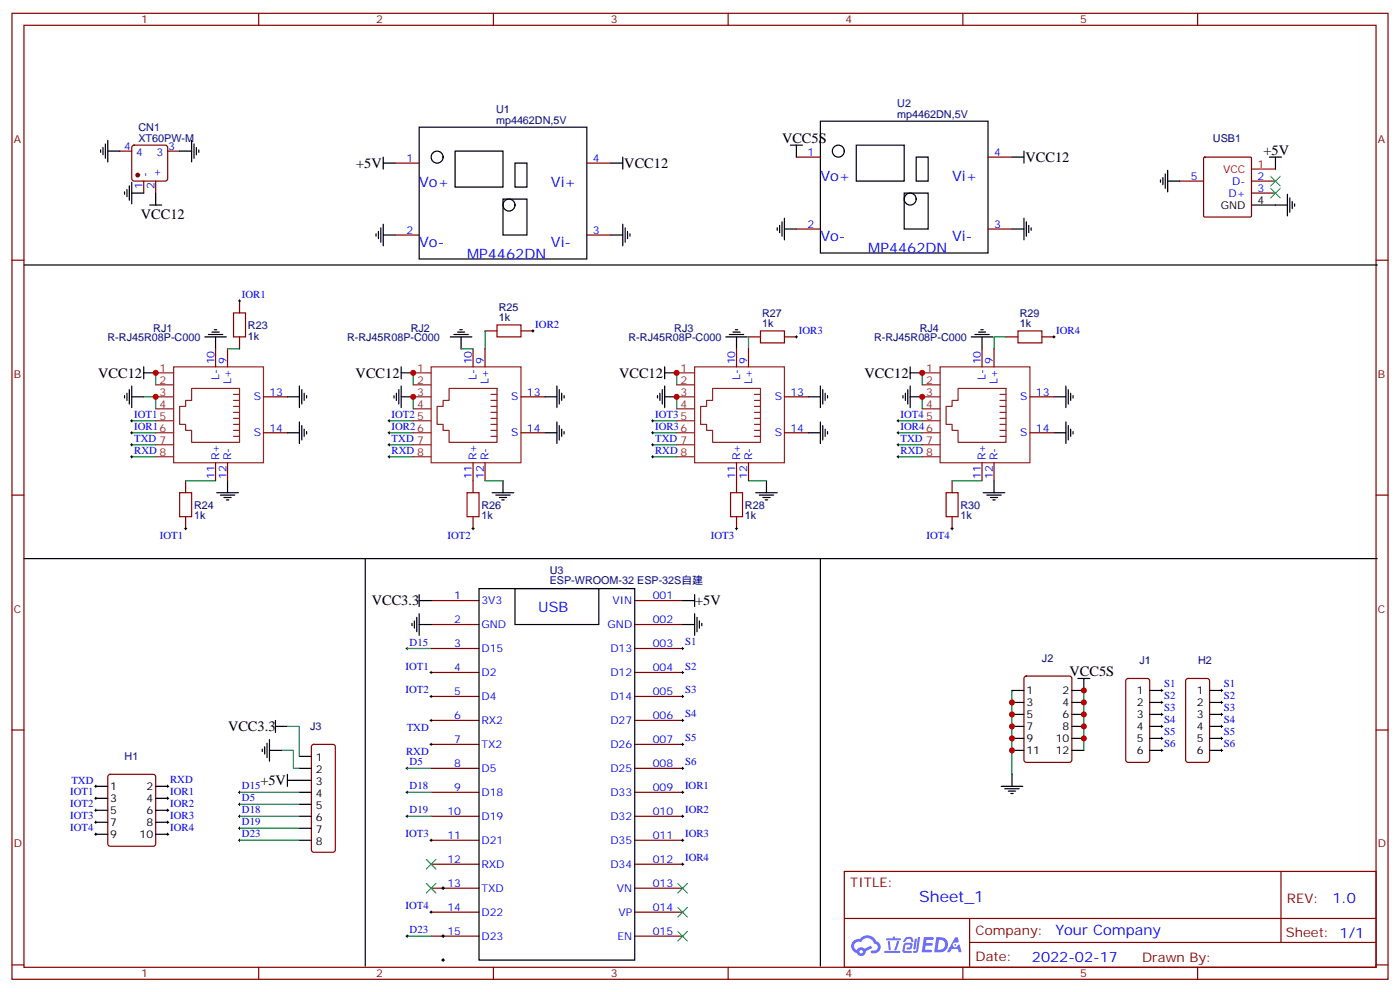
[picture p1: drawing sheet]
<svg xmlns="http://www.w3.org/2000/svg" width="412mm" height="292mm" viewBox="0 0 412 292" stroke-linecap="round" stroke-linejoin="round" font-family="sans-serif">
<g fill="none" stroke="#870000" stroke-width=".35">
<path d="M3.5 3.9h405.4v284.4h-405.4zM7.1 7.4h398.2v277.3h-398.2zM76.2 3.9v3.5M145.3 3.9v3.5M214.5 3.9v3.5M283.6 3.9v3.5M352.8 3.9v3.5M3.5 76.6h3.6M405.3 76.6h3.6M3.5 145.7h3.6M405.3 145.7h3.6M3.5 214.9h3.6"/>
<path d="M405.3 214.9h3.6M248.7 256.5h156.6v28.2h-156.6zM377.3 256.5v20.9M248.7 270.4h156.5M285.6 277.4h119.6M285.6 270.4v14.1M3.5 284h3.6M76.2 284.7v3.6M145.3 284.7v3.6M214.5 284.7v3.6M283.6 284.7v3.6M352.8 284.7v3.6"/>
<path d="M405.3 284h3.6"/>
</g>
<g fill="#5487ff">
<path d="M272.1 275.8h2.6l.3 .2-.1 .6h-2l-.1 1h1.6l.4 .4-.4 .4h-1.7l-.2 1.1 1.8 .1 .3 .3-.2 .4h-2.9z"/>
<path d="M281.4 275.9h.7l.4 1.3-.7 .3a.74 .74 0 0 0-1.1 .3 .74 .74 0 0 0 .5 1.1 .74 .74 0 0 0 .9-.7l.5-.3 .7 2.4h-.9l-.2-1h-1.9l-.5 1h-.9z"/>
<path d="M269.5 276.3h.6l-.4 2.9a.31 .31 0 0 1-.3 .3 .31 .31 0 0 1-.3-.3z"/>
<path d="M270.4 275.8h.6l-.5 4a.89 .89 0 0 1-.7 .7 .89 .89 0 0 1-.9-.3l1-.5z"/>
<path d="M266.8 276l.6-.2 1.2 .1 .5 1.3-.6 .1-.4-.9-1 .1a.95 .95 0 0 1-1 .8l-.1-.2z"/>
<path d="M266.4 277.7l1.8-.2a1.04 1.04 0 0 1 .6 1.1 1.04 1.04 0 0 1-.8 .9h-.7a.29 .29 0 0 1-.3-.4 .29 .29 0 0 1 .3-.2h.7l.2-.8h-1.4l-.4 1.8h1.9a.29 .29 0 0 1 .3 .3 .29 .29 0 0 1-.3 .3h-2l-.4-.3 .2-2.1z"/>
<path d="M260.5 279.9h4.4a.3 .3 0 0 1 .3 .3 .3 .3 0 0 1-.3 .3h-4.3z"/>
<path d="M264.3 277h.6l-.5 1.6a1.02 1.02 0 0 1-.7 1.2l-.2-.3z"/>
<path d="M261.5 277h.6l.3 2.4-.3 .3-.3-.2z"/>
<path d="M261.1 276.2h1.9l.2-.5h.5l-.1 .5h1.5a.29 .29 0 0 1 .3 .3 .29 .29 0 0 1-.3 .3h-3.9z"/>
<path d="M275.8 275.9l-.6 4.4h1.4a2.27 2.27 0 0 0 2.7-2.3 2.27 2.27 0 0 0-2.7-2.1zM276.6 276.6a1.5 1.5 0 0 1 1.8 1.6 1.5 1.5 0 0 1-1.9 1.3h-.3z"/>
<path d="M251.4 277a2.09 2.09 0 0 0 1 3.5 1.37 1.37 0 0 0 1.5 .9 1.37 1.37 0 0 0 1.1-1.4l2-1-.5-.7-1.8 1a1.4 1.4 0 0 0-2.3 .4 1.32 1.32 0 0 1-.6-1.9 1.32 1.32 0 0 1 1.9-.4 2.02 2.02 0 0 1 2-1.3 2.02 2.02 0 0 1 1.8 1.7 1.09 1.09 0 0 1 1.1 1.3 1.09 1.09 0 0 1-1.6 .7 .41 .41 0 0 0-.5 .3 .41 .41 0 0 0 .4 .5 1.89 1.89 0 0 0 2.4-1.2 1.89 1.89 0 0 0-1.2-2.4 2.98 2.98 0 0 0-5-.6l-1 .1zM253.2 280.1a.52 .52 0 0 1 1 0 .52 .52 0 0 1-1 0z"/>
<circle cx="281.4" cy="278.1" r=".28"/>
</g>
<g fill="none" stroke="#870000" stroke-width=".35">
<path d="M35.3 44.5h3.5M39 42.9l.5-.2h9.2l.5 .2 .2 .5v9.2l-.2 .5-.5 .2h-9.2l-.5-.2-.2-.5v-9.2zM42.3 53.3v3.5M45.9 53.3v3.5M49.4 44.5h3.5M70.6 88.6v3.5M70.6 99.2v3.5M142.9 97.4h3.5M153.5 97.4h3.5M220.5 99.2h3.5M231.1 99.2h3.5M296.3 99.2h3.6"/>
<path d="M306.9 99.2h3.5M54.7 141.5v3.5M54.7 152.1v3.5M139.3 141.5v3.5M139.3 152.1v3.5M217 141.5v3.5M217 152.1v3.5M280.5 141.5v3.5M280.5 152.1v3.5M127 176.8h14.1M187 176.8h14.1M127 197.9h14.1"/>
<path d="M127 190.9h14.1M127 183.8h14.1M187 197.9h14.1M187 190.9h14.1M187 183.8h14.1M127 219.1h14.1M127 212.1h14.1M127 205h14.1M187 219.1h14.1M187 212.1h14.1M187 205h14.1M127 233.2h14.1"/>
<path d="M127 226.2h14.1M187 233.2h14.1M187 226.2h14.1M127 254.4h14.1M127 247.3h14.1M127 240.3h14.1M187 254.4h14.1M187 247.3h14.1M187 240.3h14.1M127 268.5h14.1M127 275.6h14.1M127 261.4h14.1"/>
<path d="M187 268.5h14.1M187 275.6h14.1M187 261.4h14.1"/>
</g>
<circle cx="40.6" cy="51.5" r=".53" fill="#870000" stroke="#870000" stroke-width=".35"/>
<g fill="none" stroke="#000" stroke-width=".35">
<path d="M29.6 44.1v.7M30.3 43.4v2.1M31 42.4v4.2M31.7 44.5h3.6M31.7 41.3v6.4M36.7 56.5v.7M37.4 55.8v2.1M38.1 54.7v4.2M38.8 56.8h3.5M38.8 53.7v6.3M45.9 56.8v3.6M52.9 44.5h3.5"/>
<path d="M56.4 41.3v6.4M57.1 42.4v4.2M57.9 43.4v2.1M58.6 44.1v.7M179.9 48h3.5M183.4 46.2v3.6M298.1 46.2h3.5M301.6 44.5v3.5M44.1 60.4h3.5M110.8 68.8v.7M111.5 68.1v2.1M112.2 67.1v4.2"/>
<path d="M112.9 69.2h3.5M112.9 66v6.4M179.9 69.2h3.5M183.4 66v6.4M184.1 67.1v4.2M184.9 68.1v2.1M185.6 68.8v.7M229 67.1v.7M229.7 66.4v2.1M230.4 65.3v4.2M231.1 67.4h3.5M231.1 64.2v6.4"/>
<path d="M298.1 67.4h3.5M301.6 64.2v6.4M302.3 65.3v4.2M303 66.4v2.1M303.7 67.1v.7M36.7 116.5v.7M37.4 115.7v2.2M38.1 114.7v4.2M38.8 113.6v6.4M38.8 116.8h3.5M42.3 109.7h3.6M42.3 108v3.5"/>
<path d="M116.1 116.5v.7M116.8 115.7v2.2M117.5 114.7v4.2M118.2 109.7h3.5M118.2 108v3.5M118.2 113.6v6.4M118.2 116.8h3.5M193.7 116.5v.7M194.4 115.7v2.2M195.1 114.7v4.2M195.8 109.7h3.5M195.8 108v3.5"/>
<path d="M195.8 113.6v6.4M195.8 116.8h3.5M266 116.5v.7M266.7 115.7v2.2M267.4 114.7v4.2M268.1 109.7h3.5M268.1 108v3.5M268.1 113.6v6.4M268.1 116.8h3.5M141.1 173.2h45.9v109.4h-45.9zM294.9 231.5h6.4M296 232.2h4.2"/>
<path d="M297 232.9h2.2M297.7 233.6h.7M298.1 227.9v3.6"/>
</g>
<path d="M68.8 92.1h3.5v7.1h-3.5zM146.4 95.6h7.1v3.6h-7.1zM224 97.4h7.1v3.5h-7.1zM299.9 97.4h7v3.5h-7zM52.9 145h3.5v7.1h-3.5zM137.6 145h3.5v7.1h-3.5zM215.2 145h3.5v7.1h-3.5zM278.7 145h3.5v7.1h-3.5z" fill="none" stroke="#a10000" stroke-width=".35"/>
<g fill="none" stroke="#008700" stroke-width=".35">
<path d="M142.9 97.4v5.3M220.5 99.2v3.5M296.3 99.2h-3.5v3.5M45.9 109.7v3.6M121.7 109.7v3.6M121.7 116.8v3.5M199.3 109.7v3.6M199.3 116.8v3.5M271.6 109.7v3.6M271.6 116.8v3.5M38.8 130.9h7.1M38.8 134.4h7.1"/>
<path d="M38.8 127.4h7.1M38.8 123.9h7.1M114.7 130.9h7M114.7 134.4h7M114.7 127.4h7M114.7 123.9h7M192.3 130.9h7M192.3 134.4h7M192.3 127.4h7M192.3 123.9h7M264.6 130.9h7M264.6 134.4h7"/>
<path d="M264.6 127.4h7M264.6 123.9h7M280.5 141.5h8.8M298.1 203.2v24.7M319.3 203.2v17.7"/>
</g>
<g fill="none" stroke="#000" stroke-width=".29">
<path d="M70.2 88.6h.7M70.6 88.2v.7M156.6 97.4h.7M157 97v.8M234.2 99.2h.7M234.6 98.8v.7M310.1 99.2h.7M310.4 98.8v.7M38.5 130.9h.7M38.5 134.4h.7M38.5 127.4h.7M38.5 123.9h.7"/>
<path d="M38.8 123.5v.7M38.8 127v.7M38.8 130.6v.7M38.8 134.1v.7M114.3 130.9h.7M114.3 134.4h.7M114.3 127.4h.7M114.3 123.9h.7M114.7 123.5v.7M114.7 127v.7M114.7 130.6v.7M114.7 134.1v.7"/>
<path d="M191.9 130.9h.7M191.9 134.4h.7M191.9 127.4h.7M191.9 123.9h.7M192.3 123.5v.7M192.3 127v.7M192.3 130.6v.7M192.3 134.1v.7M264.2 130.9h.7M264.2 134.4h.7M264.2 127.4h.7M264.2 123.9h.7"/>
<path d="M264.6 123.5v.7M264.6 127v.7M264.6 130.6v.7M264.6 134.1v.7M54.3 155.6h.7M54.7 155.3v.7M139 155.6h.7M139.3 155.3v.7M216.6 155.6h.7M217 155.3v.7M280.1 155.6h.7M280.5 155.3v.7"/>
<path d="M341.8 203.2h.7M341.8 206.8h.7M341.8 210.3h.7M341.8 213.8h.7M341.8 217.3h.7M342.2 202.9v.7M342.2 206.4v.7M342.2 209.9v.7M342.2 213.5v.7M342.2 217v.7M359.5 203.2h.7M359.5 206.8h.7"/>
<path d="M359.5 210.3h.7M359.5 213.8h.7M359.5 217.3h.7M359.8 202.9v.7M359.8 206.4v.7M359.8 209.9v.7M359.8 213.5v.7M359.8 217v.7M341.8 220.9h.7M342.2 220.5v.7M359.5 220.9h.7M359.8 220.5v.7"/>
</g>
<g fill="#00f" stroke="#000" stroke-width=".35">
<path d="M130.5 282.3v.7zM130.2 282.6h.7z"/>
<path d="M130.5 275.2v.7zM130.2 275.6h.7z"/>
<path d="M130.5 261.1v.7zM130.2 261.4h.7z"/>
</g>
<g fill="none" stroke="#000" stroke-width=".35">
<path d="M112.9 48h3.5M112.9 46.2v3.6M232.8 42.7h3.6M234.6 42.7v3.5M341.8 53v.7M342.5 52.2v2.2M343.3 51.2v4.2M344 53.3h3.5M344 50.1v6.4M373.9 46.2h3.6M375.7 46.2v3.6M379.2 57.2v6.3"/>
<path d="M379.9 58.2v4.3M380.6 59.3v2.1M7.1 78h398.6M368.7 60.4h10.5M381.4 60v.7M60.3 99.2h6.4M61.4 98.5h4.2M62.4 97.8h2.2M63.1 97h.8M63.5 99.2v3.5M132.6 99.2h6.4M133.7 98.5h4.2"/>
<path d="M134.8 97.8h2.1M135.5 97h.7M135.8 99.2v3.5M213.8 99.2h6.3M214.8 98.5h4.3M215.9 97.8h2.1M216.6 97h.7M217 99.2v3.5M286.1 99.2h6.4M287.2 98.5h4.2M288.2 97.8h2.1M288.9 97h.7"/>
<path d="M289.3 99.2v3.5M84.7 116.8h3.5M88.2 113.6v6.4M88.9 114.7v4.2M89.6 115.7v2.2M90.3 116.5v.7M160.5 116.8h3.5M164 113.6v6.4M164.7 114.7v4.2M165.5 115.7v2.2M166.2 116.5v.7M238.1 116.8h3.6"/>
<path d="M241.7 113.6v6.4M242.4 114.7v4.2M243.1 115.7v2.2M243.8 116.5v.7M310.4 116.8h3.6M314 113.6v6.4M314.7 114.7v4.2M315.4 115.7v2.2M316.1 116.5v.7M84.7 127.4h3.5M88.2 124.2v6.4M88.9 125.3v4.2"/>
<path d="M89.6 126.3v2.1M90.3 127v.7M160.5 127.4h3.5M164 124.2v6.4M164.7 125.3v4.2M165.5 126.3v2.1M166.2 127v.7M238.1 127.4h3.6M241.7 124.2v6.4M242.4 125.3v4.2M243.1 126.3v2.1M243.8 127v.7"/>
<path d="M310.4 127.4h3.6M314 124.2v6.4M314.7 125.3v4.2M315.4 126.3v2.1M316.1 127v.7M63.9 145h6.3M64.9 145.7h4.2M66 146.4h2.1M66.7 147.1h.7M67 141.5v3.5M145 145h6.3M146 145.7h4.3"/>
<path d="M147.1 146.4h2.1M147.8 147.1h.7M148.2 141.5v3.5M222.6 145h6.4M223.7 145.7h4.2M224.7 146.4h2.1M225.4 147.1h.7M225.8 141.5v3.5M289.6 145h6.4M290.7 145.7h4.2M291.7 146.4h2.2M292.5 147.1h.7"/>
<path d="M292.8 141.5v3.5M7.1 164.4h398.6M107.6 164.4v120M123.5 175v3.5M123.5 176.8h3.5M151.7 173.2h24.7v10.6h-24.7zM201.1 176.8h3.5M204.6 175v3.5M241.7 164.4v120M121.4 183.5v.7M122.1 182.8v2.1M122.8 181.7v4.2"/>
<path d="M123.5 183.8h3.5M123.5 180.7v6.3M201.1 183.8h3.5M204.6 180.7v6.3M205.3 181.7v4.2M206 182.8v2.1M206.7 183.5v.7M317.5 199.7h3.5M319.3 199.7v3.5h-3.6M78 219.8v2.1M78.7 218.8v4.2M79.4 217.7v6.3"/>
<path d="M81.1 213.8h3.6M81.1 212.1v3.5M298.1 203.2h3.5M298.1 206.8h3.5M298.1 210.3h3.5M298.1 213.8h3.5M298.1 217.3h3.5M315.7 206.8h3.6M315.7 210.3h3.6M315.7 213.8h3.6M315.7 217.3h3.6M338.7 203.2h3.5"/>
<path d="M338.7 206.8h3.5M338.7 210.3h3.5M338.7 213.8h3.5M338.7 217.3h3.5M356.3 203.2h3.5M356.3 206.8h3.5M356.3 210.3h3.5M356.3 213.8h3.5M356.3 217.3h3.5M28.2 231.5h3.5M28.2 235h3.5M28.2 238.5h3.5"/>
<path d="M45.9 231.5h3.5M45.9 235h3.5M45.9 238.5h3.5M77.3 220.5v.7M79.4 220.9h3.5M84.7 229.7h7M84.7 227.9v3.6M88.2 222.6h3.5M88.2 226.2h3.5M88.2 233.2h3.5M88.2 236.7h3.5M298.1 220.9h3.5"/>
<path d="M315.7 220.9h3.6M338.7 220.9h3.5M356.3 220.9h3.5M28.2 242h3.5M28.2 245.6h3.5M45.9 242h3.5M45.9 245.6h3.5M88.2 240.3h3.5M88.2 243.8h3.5M88.2 247.3h3.5"/>
</g>
<g fill="none" stroke="#000" stroke-width=".29">
<path d="M119.6 190.9h.7M119.9 190.5v.7M126.6 197.9h.8M127 197.6v.7M200.7 190.9h.7M200.7 197.9h.7M201.1 190.5v.7M201.1 197.6v.7M126.6 212.1h.8M126.6 219.1h.8M126.6 205h.8M127 204.6v.8"/>
<path d="M127 211.7v.7M127 218.8v.7M200.7 212.1h.7M200.7 219.1h.7M200.7 205h.7M201.1 204.6v.8M201.1 211.7v.7M201.1 218.8v.7M27.9 231.5h.7M27.9 235h.7M27.9 238.5h.7M28.2 231.1v.7"/>
<path d="M28.2 234.6v.7M28.2 238.2v.7M49 231.5h.7M49 235h.7M49 238.5h.7M49.4 231.1v.7M49.4 234.6v.7M49.4 238.2v.7M70.2 233.2h.7M70.2 236.7h.7M70.6 232.9v.7M70.6 236.4v.7"/>
<path d="M70.6 239.9v.7M119.6 226.2h.7M119.6 233.2h.7M119.9 225.8v.7M119.9 232.9v.7M119.9 239.9v.7M200.7 226.2h.7M200.7 233.2h.7M201.1 225.8v.7M201.1 232.9v.7M201.1 239.9v.7M27.9 242h.7"/>
<path d="M27.9 245.6h.7M28.2 241.7v.7M28.2 245.2v.7M49 242h.7M49 245.6h.7M49.4 241.7v.7M49.4 245.2v.7M70.2 240.3h.7M70.2 247.3h.7M70.2 243.8h.7M70.6 243.5v.7M70.6 247v.7"/>
<path d="M119.6 240.3h.7M126.6 247.3h.8M127 247v.7M200.7 240.3h.7M200.7 247.3h.7M200.7 254.4h.7M201.1 247v.7M201.1 254v.7M119.6 275.6h.7M119.9 275.2v.7M126.6 268.5h.8M127 268.1v.8"/>
</g>
<g fill="none" stroke="#870000" stroke-width=".35">
<path d="M347.5 53.3h7M354.6 46.4l.3-.2h13.4l.3 .2 .1 17.1-.2 .3-13.6 .1-.3-.2zM368.7 53.3h7M368.7 56.8h7M63.5 102.7v5.3M67 102.7v5.3M77.6 116.8h7.1M139.3 102.7v5.3M142.9 102.7v5.3M153.5 116.8h7M217 102.7v5.3M220.5 102.7v5.3"/>
<path d="M231.1 116.8h7M289.3 102.7v5.3M292.8 102.7v5.3M303.4 116.8h7M63.5 136.2v5.3M67 136.2v5.3M77.6 127.4h7.1M139.3 136.2v5.3M142.9 136.2v5.3M153.5 127.4h7M217 136.2v5.3M220.5 136.2v5.3"/>
<path d="M231.1 127.4h7M289.3 136.2v5.3M292.8 136.2v5.3M303.4 127.4h7M301.9 199.2l.4-.2h12.7l.7 .4v24.3l-.4 .6-13 .1-.6-.5-.1-24.2zM331.8 199.9l.5-.2h5.7l.6 .4 .1 23.6-.5 .6-5.9 .1-.6-.5-.1-23.5zM349.5 199.9l.5-.2h5.6l.7 .4v23.6l-.5 .6-5.8 .1-.7-.5-.1-23.5zM92 219.3l.4-.2h5.7l.5 .2 .2 .5v30.4l-.3 .5-.4 .2h-5.7l-.5-.3-.2-.4v-30.4zM32 228.1l.5-.2h12.7l.6 .5 .1 20-.5 .6-12.9 .1-.7-.5-.1-20z"/>
</g>
<path d="M368.7 49.8h7" fill="none" stroke="#f00" stroke-width=".35"/>
<g fill="none" stroke="#008700" stroke-width=".35">
<path d="M42.3 116.8h3.6v3.5M67 102.7h3.6M135.8 102.7h3.5M54.7 141.5h8.8M142.9 141.5h5.3M220.5 141.5h5.3M119.9 190.9h7.1M84.7 213.8h3.5v8.8M70.6 233.2h17.6M70.6 236.7h17.6M82.9 220.9h3.5v5.3h1.8M119.9 233.2h7.1"/>
<path d="M119.9 226.2h7.1M70.6 240.3h17.6M70.6 243.8h17.6M70.6 247.3h17.6M119.9 240.3h7.1M119.9 275.6h7.1"/>
</g>
<g fill="none" stroke="#3c3" stroke-width=".35">
<path d="M374.3 51.9l2.8 2.8M374.3 55.4l2.8 2.8M377.1 51.9l-2.8 2.8M377.1 55.4l-2.8 2.8M125.6 253l2.8 2.8M128.4 253l-2.8 2.8M125.6 260l2.8 2.9M128.4 260l-2.8 2.9M199.7 260l2.8 2.9M199.7 267.1l2.8 2.8M199.7 274.1l2.8 2.9M202.5 260l-2.8 2.9"/>
<path d="M202.5 267.1l-2.8 2.8M202.5 274.1l-2.8 2.9"/>
</g>
<g fill="none" stroke="#8c2424" stroke-width=".35">
<path d="M45.9 109.7h5.3M45.9 113.3h5.3M45.9 116.8h5.3M51.2 108h26.4v28.2h-26.4zM56.4 114.3h14.2v15.9h-14.2v-3.5h-1.7v-1.8h-1.8v-5.3h1.8v-1.7h1.7zM68.8 116.1h1.8M68.8 117.9h1.8M68.8 119.6h1.8M121.7 109.7h5.3M121.7 113.3h5.3M121.7 116.8h5.3M127 108h26.5v28.2h-26.5z"/>
<path d="M132.3 114.3h14.1v15.9h-14.1v-3.5h-1.8v-1.8h-1.7v-5.3h1.7v-1.7h1.8zM144.6 116.1h1.8M144.6 117.9h1.8M144.6 119.6h1.8M199.3 109.7h5.3M199.3 113.3h5.3M199.3 116.8h5.3M204.6 108h26.5v28.2h-26.5zM209.9 114.3h14.1v15.9h-14.1v-3.5h-1.8v-1.8h-1.7v-5.3h1.7v-1.7h1.8zM222.2 116.1h1.8M222.2 117.9h1.8M222.2 119.6h1.8"/>
<path d="M271.6 109.7h5.3M271.6 113.3h5.3M271.6 116.8h5.3M276.9 108h26.5v28.2h-26.5zM282.2 114.3h14.1v15.9h-14.1v-3.5h-1.7v-1.8h-1.8v-5.3h1.8v-1.7h1.7zM294.6 116.1h1.7M294.6 117.9h1.7M294.6 119.6h1.7M45.9 120.3h5.3M45.9 123.9h5.3M45.9 127.4h5.3M45.9 130.9h5.3"/>
<path d="M45.9 134.4h5.3M68.8 121.4h1.8M68.8 123.2h1.8M68.8 124.9h1.8M68.8 126.7h1.8M68.8 128.4h1.8M121.7 120.3h5.3M121.7 123.9h5.3M121.7 127.4h5.3M121.7 130.9h5.3M121.7 134.4h5.3M144.6 121.4h1.8"/>
<path d="M144.6 123.2h1.8M144.6 124.9h1.8M144.6 126.7h1.8M144.6 128.4h1.8M199.3 120.3h5.3M199.3 123.9h5.3M199.3 127.4h5.3M199.3 130.9h5.3M199.3 134.4h5.3M222.2 121.4h1.8M222.2 123.2h1.8M222.2 124.9h1.8"/>
<path d="M222.2 126.7h1.8M222.2 128.4h1.8M271.6 120.3h5.3M271.6 123.9h5.3M271.6 127.4h5.3M271.6 130.9h5.3M271.6 134.4h5.3M294.6 121.4h1.7M294.6 123.2h1.7M294.6 124.9h1.7M294.6 126.7h1.7M294.6 128.4h1.7"/>
</g>
<g fill="#c00">
<circle cx="298.1" cy="206.8" r=".88"/>
<circle cx="319.3" cy="206.8" r=".88"/>
<circle cx="298.1" cy="210.3" r=".88"/>
<circle cx="319.3" cy="210.3" r=".88"/>
<circle cx="298.1" cy="213.8" r=".88"/>
<circle cx="319.3" cy="213.8" r=".88"/>
<circle cx="298.1" cy="217.3" r=".88"/>
<circle cx="319.3" cy="217.3" r=".88"/>
<circle cx="298.1" cy="220.9" r=".88"/>
<circle cx="319.3" cy="203.2" r=".88"/>
<circle cx="45.9" cy="109.7" r=".88"/>
<circle cx="45.9" cy="116.8" r=".88"/>
<circle cx="121.7" cy="109.7" r=".88"/>
<circle cx="121.7" cy="116.8" r=".88"/>
<circle cx="199.3" cy="109.7" r=".88"/>
<circle cx="199.3" cy="116.8" r=".88"/>
<circle cx="271.6" cy="116.8" r=".88"/>
<circle cx="271.6" cy="109.7" r=".88"/>
</g>
<g fill="none" stroke="#000" stroke-width=".35">
<path d="M123.5 37.4h49.4v38.8h-49.4zM241.7 35.7h49.3v38.8h-49.3zM134.1 44.5h14.1v10.6h-14.1zM148.2 58.6h7v10.6h-7zM151.7 48h3.5v7.1h-3.5zM252.2 42.7h14.1v10.6h-14.1zM266.3 56.8h7.1v10.6h-7.1zM269.9 46.2h3.5v7.1h-3.5z"/>
<circle cx="128.8" cy="46.2" r="1.76"/>
<circle cx="246.9" cy="44.5" r="1.76"/>
<circle cx="268.1" cy="58.6" r="1.76"/>
<circle cx="149.9" cy="60.4" r="1.76"/>
</g>
<path d="M116.4 48h7.1M172.9 48h7M234.6 46.2h7.1M291 46.2h7.1M116.4 69.2h7.1M172.9 69.2h7M234.6 67.4h7.1M291 67.4h7.1" fill="none" stroke="#870000" stroke-width=".35"/>
<text font-size="4.6" fill="#00f" x="270.8" y="265.5">Sheet_1</text>
<g font-size="4.2">
<text x="230.4" y="42">VCC5S</text>
<text x="302.1" y="47.7">VCC12</text>
<text x="372.2" y="45.5">+5V</text>
<text x="104.9" y="49.4">+5V</text>
<text x="183.9" y="49.4">VCC12</text>
<text x="41.5" y="64.3">VCC12</text>
<text x="28.9" y="111.2">VCC12</text>
<text x="104.8" y="111.2">VCC12</text>
<text x="182.4" y="111.2">VCC12</text>
<text x="254.7" y="111.2">VCC12</text>
<text x="109.5" y="178.2">VCC3.3</text>
<text x="204.8" y="178.2">+5V</text>
<text x="315" y="199">VCC5S</text>
<text x="67.2" y="215.2">VCC3.3</text>
<text x="76.7" y="231.1">+5V</text>
</g>
<g font-size="4.2" fill="#00f">
<text x="241.7" y="53.3">Vo+</text>
<text x="280.5" y="53.3">Vi+</text>
<text x="123.5" y="55.1">Vo+</text>
<text x="162.3" y="55.1">Vi+</text>
<text x="241.7" y="70.9">Vo-</text>
<text x="280.5" y="70.9">Vi-</text>
<text x="123.5" y="72.7">Vo-</text>
<text x="137.6" y="76.2">MP4462DN</text>
<text x="162.3" y="72.7">Vi-</text>
<text x="255.8" y="74.5">MP4462DN</text>
<text x="158.6" y="180.1">USB</text>
<text x="392.5" y="265.8">1.0</text>
<text x="310.9" y="275.3">Your Company</text>
<text x="304" y="283.1">2022-02-17</text>
</g>
<g font-size="3.9" fill="#800">
<text x="250.5" y="261.1">TITLE:</text>
<text x="379.1" y="265.8">REV:</text>
<text x="287.4" y="275.3">Company:</text>
<text x="378.7" y="275.9">Sheet: 1/1</text>
<text x="287.4" y="283">Date:</text>
<text x="336.4" y="283.1">Drawn By:</text>
</g>
<g font-size="3.2" fill="#800">
<text x="41.6" y="6.9">1</text>
<text x="110.8" y="6.9">2</text>
<text x="179.9" y="6.9">3</text>
<text x="249.1" y="6.9">4</text>
<text x="318.2" y="6.9">5</text>
<text x="4.1" y="42">A</text>
<text x="405.9" y="42">A</text>
<text x="4.1" y="111.2">B</text>
<text x="405.9" y="111.2">B</text>
<text x="4.1" y="180.3">C</text>
<text x="405.9" y="180.3">C</text>
<text x="4.1" y="249.4">D</text>
<text x="405.9" y="249.4">D</text>
<text x="41.6" y="287.7">1</text>
<text x="110.8" y="287.7">2</text>
<text x="179.9" y="287.7">3</text>
<text x="249.1" y="287.7">4</text>
<text x="318.2" y="287.7">5</text>
</g>
<g font-size="3.2" fill="#000080">
<text x="146.1" y="33.2">U1</text>
<text x="264.3" y="34.6">mp4462DN,5V</text>
<text x="264.3" y="31.4">U2</text>
<text x="40.8" y="41.7">XT60PW-M</text>
<text x="40.8" y="38.4">CN1</text>
<text x="146.1" y="36.4">mp4462DN,5V</text>
<text x="357.3" y="41.9">USB1</text>
<text x="146.9" y="94.6">1k</text>
<text x="146.9" y="91.5">R25</text>
<text x="224.5" y="93.3">R27</text>
<text x="300.4" y="93.3">R29</text>
<text x="31.7" y="100.3">R-RJ45R08P-C000</text>
<text x="45.2" y="97.8">RJ1</text>
<text x="73" y="99.9">1k</text>
<text x="73" y="96.8">R23</text>
<text x="102.2" y="100.4">R-RJ45R08P-C000</text>
<text x="121" y="97.9">RJ2</text>
<text x="185.1" y="100.4">R-RJ45R08P-C000</text>
<text x="198.6" y="97.9">RJ3</text>
<text x="224.5" y="96.3">1k</text>
<text x="257.5" y="100.4">R-RJ45R08P-C000</text>
<text x="270.9" y="97.9">RJ4</text>
<text x="300.4" y="96.3">1k</text>
<text x="57.2" y="149.7">R24</text>
<text x="141.8" y="149.8">R26</text>
<text x="219.4" y="149.8">R28</text>
<text x="282.9" y="149.8">R30</text>
<text x="57.1" y="152.9">1k</text>
<text x="141.8" y="152.8">1k</text>
<text x="219.4" y="152.8">1k</text>
<text x="282.9" y="152.8">1k</text>
<text x="161.9" y="172">ESP-WROOM-32 ESP-32S自建</text>
<text x="161.9" y="168.9">U3</text>
<text x="306.9" y="194.8">J2</text>
<text x="335.6" y="195.5">J1</text>
<text x="352.9" y="195.5">H2</text>
<text x="91.4" y="214.9">J3</text>
<text x="36.7" y="223.7">H1</text>
</g>
<g font-size="3.2" fill="#00f">
<text x="36.6" y="44.1">4</text>
<text x="40.1" y="45.9">4</text>
<text x="46.1" y="45.9">3</text>
<text x="49.6" y="44.1">3</text>
<text x="119.7" y="47.7">1</text>
<text x="174.6" y="47.7">4</text>
<text x="237.9" y="45.9">1</text>
<text x="292.8" y="45.9">4</text>
<text x="43.7" y="52" transform="rotate(-90 43.7 52)">-</text>
<text x="47.3" y="52" transform="rotate(-90 47.3 52)">+</text>
<text x="350.8" y="53">5</text>
<text x="370.4" y="53">2</text>
<text x="42" y="55.5" transform="rotate(-90 42 55.5)">1</text>
<text x="45.5" y="55.5" transform="rotate(-90 45.5 55.5)">2</text>
<text x="361.8" y="57.9">D+</text>
<text x="363" y="54.4">D-</text>
<text x="370.4" y="56.5">3</text>
<text x="119.7" y="68.8">2</text>
<text x="174.6" y="68.8">3</text>
<text x="237.9" y="67.1">2</text>
<text x="292.8" y="67.1">3</text>
<text x="71.3" y="87.7">IOR1</text>
<text x="157.7" y="96.5">IOR2</text>
<text x="235.3" y="98.2">IOR3</text>
<text x="311.1" y="98.2">IOR4</text>
<text x="63.1" y="107.3" transform="rotate(-90 63.1 107.3)">10</text>
<text x="66.7" y="107.3" transform="rotate(-90 66.7 107.3)">9</text>
<text x="139" y="107.3" transform="rotate(-90 139 107.3)">10</text>
<text x="142.5" y="107.3" transform="rotate(-90 142.5 107.3)">9</text>
<text x="216.6" y="107.3" transform="rotate(-90 216.6 107.3)">10</text>
<text x="220.1" y="107.3" transform="rotate(-90 220.1 107.3)">9</text>
<text x="288.9" y="107.3" transform="rotate(-90 288.9 107.3)">10</text>
<text x="292.5" y="107.3" transform="rotate(-90 292.5 107.3)">9</text>
<text x="64.6" y="111.9" transform="rotate(-90 64.6 111.9)">L-</text>
<text x="68.1" y="113.1" transform="rotate(-90 68.1 113.1)">L+</text>
<text x="140.4" y="111.9" transform="rotate(-90 140.4 111.9)">L-</text>
<text x="143.9" y="113.1" transform="rotate(-90 143.9 113.1)">L+</text>
<text x="218" y="111.9" transform="rotate(-90 218 111.9)">L-</text>
<text x="221.5" y="113.1" transform="rotate(-90 221.5 113.1)">L+</text>
<text x="290.3" y="111.9" transform="rotate(-90 290.3 111.9)">L-</text>
<text x="293.9" y="113.1" transform="rotate(-90 293.9 113.1)">L+</text>
<text x="74.7" y="117.9">S</text>
<text x="79.4" y="116.5">13</text>
<text x="150.6" y="117.9">S</text>
<text x="155.2" y="116.5">13</text>
<text x="228.2" y="117.9">S</text>
<text x="232.8" y="116.5">13</text>
<text x="300.5" y="117.9">S</text>
<text x="305.2" y="116.5">13</text>
<text x="39.5" y="122.9">IOT1</text>
<text x="115.4" y="122.9">IOT2</text>
<text x="193" y="122.9">IOT3</text>
<text x="265.3" y="122.9">IOT4</text>
<text x="39.5" y="130">TXD 7</text>
<text x="39.5" y="126.4">IOR16</text>
<text x="74.7" y="128.4">S</text>
<text x="79.4" y="127">14</text>
<text x="115.4" y="126.5">IOR26</text>
<text x="115.4" y="130">TXD 7</text>
<text x="150.6" y="128.4">S</text>
<text x="155.2" y="127">14</text>
<text x="193" y="126.5">IOR36</text>
<text x="193" y="130">TXD 7</text>
<text x="228.2" y="128.4">S</text>
<text x="232.8" y="127">14</text>
<text x="265.3" y="126.5">IOR46</text>
<text x="265.3" y="130">TXD 7</text>
<text x="300.5" y="128.4">S</text>
<text x="305.2" y="127">14</text>
<text x="39.5" y="133.6">RXD 8</text>
<text x="64.6" y="135.5" transform="rotate(-90 64.6 135.5)">R+</text>
<text x="68.1" y="135.5" transform="rotate(-90 68.1 135.5)">R-</text>
<text x="115.4" y="133.6">RXD 8</text>
<text x="140.4" y="135.5" transform="rotate(-90 140.4 135.5)">R+</text>
<text x="143.9" y="135.5" transform="rotate(-90 143.9 135.5)">R-</text>
<text x="193" y="133.6">RXD 8</text>
<text x="218" y="135.5" transform="rotate(-90 218 135.5)">R+</text>
<text x="221.5" y="135.5" transform="rotate(-90 221.5 135.5)">R-</text>
<text x="265.3" y="133.6">RXD 8</text>
<text x="290.3" y="135.5" transform="rotate(-90 290.3 135.5)">R+</text>
<text x="293.9" y="135.5" transform="rotate(-90 293.9 135.5)">R-</text>
<text x="63.1" y="140.9" transform="rotate(-90 63.1 140.9)">11</text>
<text x="66.7" y="140.9" transform="rotate(-90 66.7 140.9)">12</text>
<text x="139" y="140.9" transform="rotate(-90 139 140.9)">11</text>
<text x="142.5" y="140.9" transform="rotate(-90 142.5 140.9)">12</text>
<text x="216.6" y="140.9" transform="rotate(-90 216.6 140.9)">11</text>
<text x="220.1" y="140.9" transform="rotate(-90 220.1 140.9)">12</text>
<text x="288.9" y="140.9" transform="rotate(-90 288.9 140.9)">11</text>
<text x="292.5" y="140.9" transform="rotate(-90 292.5 140.9)">12</text>
<text x="47.1" y="158.7">IOT1</text>
<text x="131.8" y="158.7">IOT2</text>
<text x="209.4" y="158.7">IOT3</text>
<text x="272.9" y="158.7">IOT4</text>
<text x="133.8" y="176.4">1</text>
<text x="141.8" y="177.8">3V3</text>
<text x="180.4" y="177.8">VIN</text>
<text x="192.3" y="176.4">001</text>
<text x="133.8" y="183.5">2</text>
<text x="141.8" y="184.9">GND</text>
<text x="179" y="184.9">GND</text>
<text x="192.3" y="183.5">002</text>
<text x="120.7" y="190">D15</text>
<text x="133.8" y="190.5">3</text>
<text x="141.8" y="191.9">D15</text>
<text x="179.8" y="191.9">D13</text>
<text x="192.3" y="190.5">003</text>
<text x="201.8" y="190">S1</text>
<text x="119.4" y="197.1">IOT1</text>
<text x="133.8" y="197.6">4</text>
<text x="192.3" y="197.6">004</text>
<text x="201.8" y="197.1">S2</text>
<text x="141.8" y="199">D2</text>
<text x="179.8" y="199">D12</text>
<text x="342.9" y="202.4">S1</text>
<text x="360.5" y="202.4">S1</text>
<text x="119.4" y="204.1">IOT2</text>
<text x="133.8" y="204.6">5</text>
<text x="141.8" y="206.1">D4</text>
<text x="179.8" y="206.1">D14</text>
<text x="192.3" y="204.6">005</text>
<text x="201.8" y="204.1">S3</text>
<text x="342.9" y="205.9">S2</text>
<text x="342.9" y="209.4">S3</text>
<text x="360.5" y="205.9">S2</text>
<text x="360.5" y="209.4">S3</text>
<text x="119.8" y="215.1">TXD</text>
<text x="133.8" y="211.7">6</text>
<text x="141.8" y="213.1">RX2</text>
<text x="179.8" y="213.1">D27</text>
<text x="192.3" y="211.7">006</text>
<text x="201.8" y="211.2">S4</text>
<text x="342.9" y="212.9">S4</text>
<text x="360.5" y="212.9">S4</text>
<text x="133.8" y="218.8">7</text>
<text x="141.8" y="220.2">TX2</text>
<text x="179.8" y="220.2">D26</text>
<text x="192.3" y="218.8">007</text>
<text x="201.8" y="218.2">S5</text>
<text x="342.9" y="216.5">S5</text>
<text x="342.9" y="220">S6</text>
<text x="360.5" y="216.5">S5</text>
<text x="360.5" y="220">S6</text>
<text x="119.6" y="222.2">RXD</text>
<text x="120.7" y="225.3">D5</text>
<text x="133.8" y="225.8">8</text>
<text x="141.8" y="227.2">D5</text>
<text x="179.8" y="227.2">D25</text>
<text x="192.3" y="225.8">008</text>
<text x="201.8" y="225.3">S6</text>
<text x="21" y="230.9">TXD</text>
<text x="50.1" y="230.6">RXD</text>
<text x="71.3" y="232.4">D15</text>
<text x="120.7" y="232.4">D18</text>
<text x="133.8" y="232.9">9</text>
<text x="192.3" y="232.9">009</text>
<text x="201.8" y="232.3">IOR1</text>
<text x="20.6" y="237.6">IOT2</text>
<text x="20.7" y="234.1">IOT1</text>
<text x="50.1" y="234.1">IOR1</text>
<text x="50.1" y="237.6">IOR2</text>
<text x="71.3" y="235.9">D5</text>
<text x="71.3" y="239.4">D18</text>
<text x="120.7" y="239.4">D19</text>
<text x="131.8" y="239.9">10</text>
<text x="141.8" y="234.3">D18</text>
<text x="179.8" y="234.3">D33</text>
<text x="192.3" y="239.9">010</text>
<text x="201.8" y="239.4">IOR2</text>
<text x="20.6" y="241.2">IOT3</text>
<text x="20.6" y="244.7">IOT4</text>
<text x="50.1" y="241.2">IOR3</text>
<text x="50.1" y="244.7">IOR4</text>
<text x="71.3" y="242.9">D19</text>
<text x="141.8" y="241.3">D19</text>
<text x="179.8" y="241.3">D32</text>
<text x="71.3" y="246.5">D23</text>
<text x="119.4" y="246.5">IOT3</text>
<text x="131.8" y="247">11</text>
<text x="141.8" y="248.4">D21</text>
<text x="179.8" y="248.4">D35</text>
<text x="192.3" y="247">011</text>
<text x="201.8" y="246.5">IOR3</text>
<text x="131.8" y="254">12</text>
<text x="141.8" y="255.4">RXD</text>
<text x="179.8" y="255.4">D34</text>
<text x="192.3" y="254">012</text>
<text x="201.8" y="253.5">IOR4</text>
<text x="131.8" y="261.1">13</text>
<text x="141.8" y="262.5">TXD</text>
<text x="181.7" y="262.5">VN</text>
<text x="192.3" y="261.1">013</text>
<text x="119.4" y="267.6">IOT4</text>
<text x="131.8" y="268.1">14</text>
<text x="141.8" y="269.6">D22</text>
<text x="182.2" y="269.6">VP</text>
<text x="192.3" y="268.1">014</text>
<text x="120.7" y="274.7">D23</text>
<text x="131.8" y="275.2">15</text>
<text x="192.3" y="275.2">015</text>
<text x="141.8" y="276.6">D23</text>
<text x="181.9" y="276.6">EN</text>
</g>
<g font-size="3.2" fill="#f00">
<text x="360.3" y="50.8">VCC</text>
<text x="370.4" y="49.4">1</text>
</g>
<g font-size="3.2">
<text x="359.6" y="61.4">GND</text>
<text x="370.4" y="60">4</text>
<text x="302.3" y="204.3">1</text>
<text x="302.3" y="207.8">3</text>
<text x="313" y="204.3">2</text>
<text x="313" y="207.8">4</text>
<text x="334.9" y="204.3">1</text>
<text x="334.9" y="207.8">2</text>
<text x="352.5" y="204.3">1</text>
<text x="352.5" y="207.8">2</text>
<text x="302.3" y="211.3">5</text>
<text x="302.3" y="214.9">7</text>
<text x="313" y="211.3">6</text>
<text x="313" y="214.9">8</text>
<text x="334.9" y="211.3">3</text>
<text x="334.9" y="214.9">4</text>
<text x="352.5" y="211.3">3</text>
<text x="352.5" y="214.9">4</text>
<text x="302.3" y="218.4">9</text>
<text x="302.3" y="221.9">11</text>
<text x="311" y="218.4">10</text>
<text x="311" y="221.9">12</text>
<text x="334.9" y="218.4">5</text>
<text x="334.9" y="221.9">6</text>
<text x="352.5" y="218.4">5</text>
<text x="352.5" y="221.9">6</text>
<text x="93" y="224">1</text>
<text x="93" y="227.6">2</text>
<text x="32.5" y="232.5">1</text>
<text x="43.1" y="232.5">2</text>
<text x="93" y="231.1">3</text>
<text x="32.5" y="236">3</text>
<text x="32.5" y="239.6">5</text>
<text x="43.1" y="236">4</text>
<text x="43.1" y="239.6">6</text>
<text x="93" y="234.6">4</text>
<text x="93" y="238.2">5</text>
<text x="32.5" y="243.1">7</text>
<text x="43.1" y="243.1">8</text>
<text x="93" y="241.7">6</text>
<text x="93" y="245.2">7</text>
<text x="32.5" y="246.6">9</text>
<text x="41.1" y="246.6">10</text>
<text x="93" y="248.7">8</text>
</g>
<g font-size="3.2" fill="#8d2323">
<text x="47" y="109.4">1</text>
<text x="47" y="112.9">2</text>
<text x="122.9" y="109.4">1</text>
<text x="122.9" y="112.9">2</text>
<text x="200.5" y="109.4">1</text>
<text x="200.5" y="112.9">2</text>
<text x="272.8" y="109.4">1</text>
<text x="272.8" y="112.9">2</text>
<text x="47" y="116.5">3</text>
<text x="47" y="120">4</text>
<text x="122.9" y="116.5">3</text>
<text x="122.9" y="120">4</text>
<text x="200.5" y="116.5">3</text>
<text x="200.5" y="120">4</text>
<text x="272.8" y="116.5">3</text>
<text x="272.8" y="120">4</text>
<text x="47" y="123.5">5</text>
<text x="122.9" y="123.5">5</text>
<text x="200.5" y="123.5">5</text>
<text x="272.8" y="123.5">5</text>
</g>
</svg>
